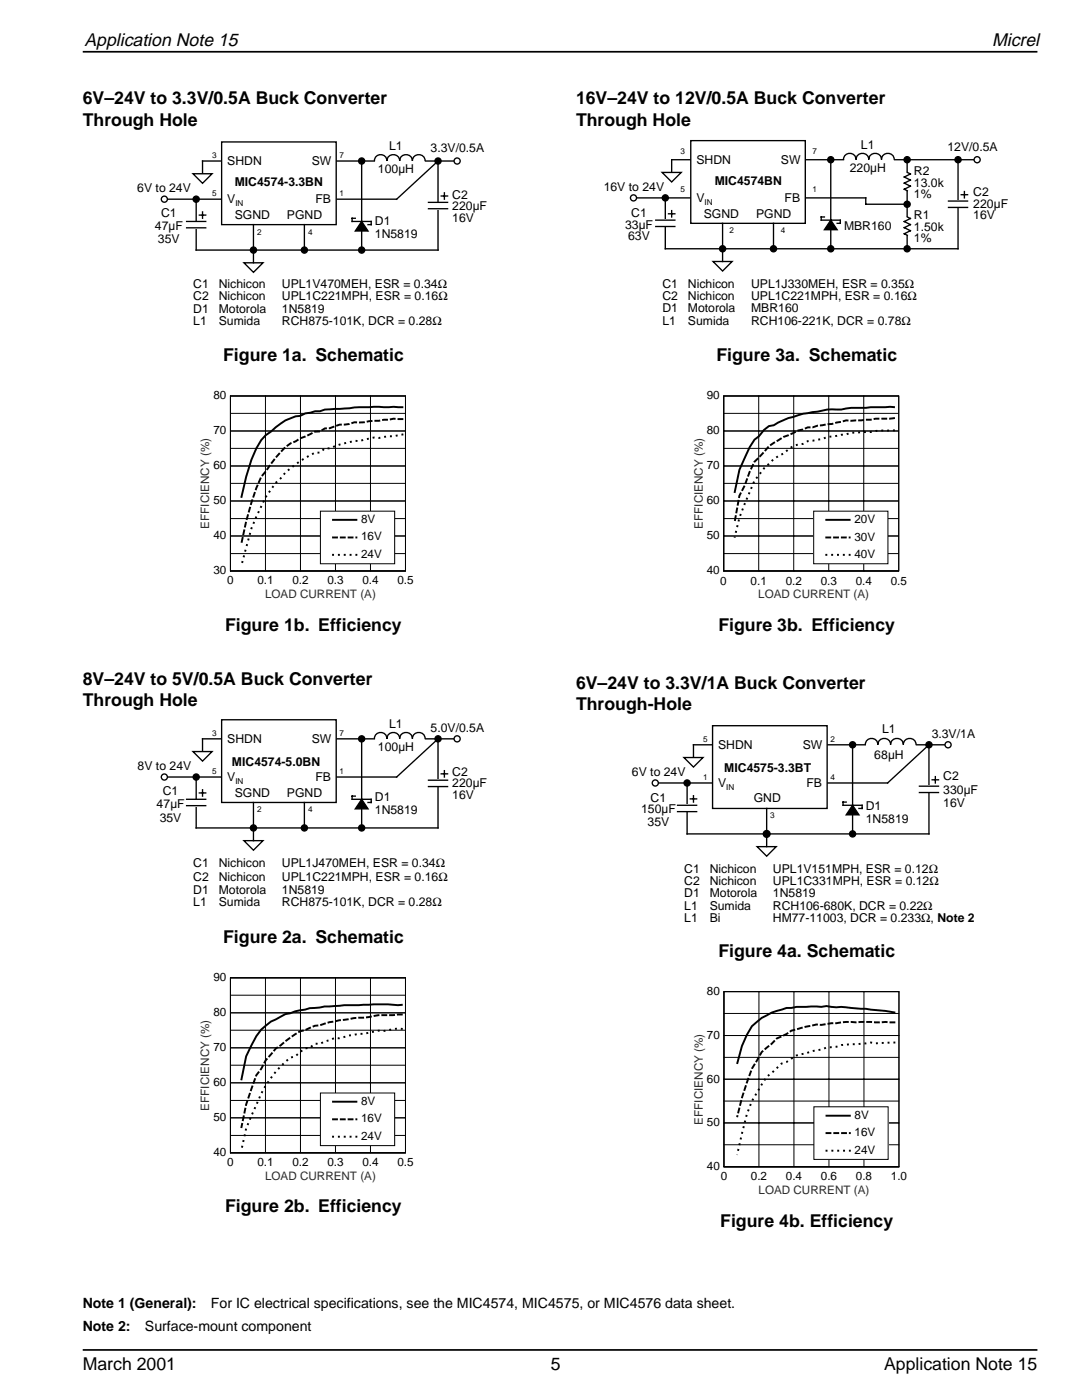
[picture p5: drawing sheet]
<svg xmlns="http://www.w3.org/2000/svg" width="216mm" height="279mm" viewBox="0 0 216 279" stroke-linecap="round" stroke-linejoin="round" font-family="sans-serif">
<path d="M16.5 10.3h190.5M16.5 269.4h190.5" fill="none" stroke="#000" stroke-width=".34"/>
<path d="M32.8 39.8h46.3M40.4 32.1h34.3" fill="none" stroke="#000" stroke-width=".27"/>
<path d="M44.2 28.3h22.9v16.5h-22.9z" fill-rule="evenodd" fill="#fff" stroke="#000" stroke-width=".27"/>
<path d="M72.2 32.1v17.8M84.8 32.1a1.27 1.27 0 0 0-1.2-1.2 1.27 1.27 0 0 0-1.3 1.2 1.27 1.27 0 0 0-1.3-1.2 1.27 1.27 0 0 0-1.2 1.2 1.27 1.27 0 0 0-1.3-1.2 1.27 1.27 0 0 0-1.3 1.2 1.25 1.25 0 0 0-1.2-1.2 1.25 1.25 0 0 0-1.3 1.2M84.9 32.1h6.3M70.9 43.6h-.6v.6h3.8v.6h-.7" fill="none" stroke="#000" stroke-width=".27"/>
<path d="M72.2 44.2l1.2 1.9h-2.5z" fill-rule="evenodd" fill="#000" stroke="#000" stroke-width=".27"/>
<path d="M48.7 52.4h3.8l-1.9 2z" fill-rule="evenodd" fill="#fff" stroke="#000" stroke-width=".27"/>
<path d="M39.1 39.8v10.1M87.4 32.1v17.8" fill="none" stroke="#000" stroke-width=".27"/>
<g fill="#000" stroke="#000" stroke-width=".27">
<circle cx="72.2" cy="32.1" r=".61"/>
<circle cx="87.4" cy="32.1" r=".61"/>
</g>
<path d="M37.2 44.1h3.9v1.4h-3.9z" fill-rule="evenodd" fill="#fff"/>
<path d="M40.4 32.1v2.6M37.2 44.2h3.8M37.2 45.5h3.8M39.1 49.9h48.3M39.8 42.9h1.2M40.4 42.3v1.3" fill="none" stroke="#000" stroke-width=".27"/>
<circle cx="72.2" cy="49.9" r=".61" fill="#000" stroke="#000" stroke-width=".27"/>
<g fill="#fff" stroke="#000" stroke-width=".27">
<path d="M38.5 34.7h3.8l-1.9 1.9z" fill-rule="evenodd"/>
<circle cx="32.8" cy="39.8" r=".61"/>
</g>
<g fill="#000" stroke="#000" stroke-width=".27">
<circle cx="39.1" cy="39.8" r=".61"/>
<circle cx="50.6" cy="49.9" r=".61"/>
<circle cx="60.7" cy="49.9" r=".61"/>
</g>
<path d="M50.6 44.8v7.6M60.7 44.8v5.1" fill="none" stroke="#000" stroke-width=".27"/>
<circle cx="91.2" cy="32.1" r=".61" fill="#fff" stroke="#000" stroke-width=".27"/>
<path d="M87.4 32.1l-8.3 7.7" fill="none" stroke="#000" stroke-width=".27"/>
<path d="M85.4 40.3h4v1.4h-4z" fill-rule="evenodd" fill="#fff"/>
<path d="M88 39.1h1.3M88.7 38.5v1.3M85.5 40.4h3.8M85.5 41.7h3.8" fill="none" stroke="#000" stroke-width=".27"/>
<path d="M46 79h34.9v35h-34.9z" fill-rule="evenodd" fill="#fff"/>
<g fill="none" stroke="#000" stroke-width=".2">
<path d="M45.9 79h35.1M46 79h34.9v35h-34.9zM46 78.9v35.1M53 79v35M60 79v35M66.9 79v35M73.9 79v35M80.9 79v35M45.9 100h35.1M45.9 96.5h35.1M45.9 93h35.1M45.9 89.5h35.1"/>
<path d="M45.9 86h35.1M45.9 82.5h35.1M45.9 114h35.1M45.9 110.5h35.1M45.9 107h35.1M45.9 103.5h35.1"/>
</g>
<path d="M80.5 81.3h-3.9a50.9 50.9 0 0 0-8.8 .3l-3 .1-1 .4h-.9l-2 .4-1 .5a9.2 9.2 0 0 0-5.8 3.1l-1.1 .8a17 17 0 0 0-3.9 8.3l-1 4.1" fill="none" stroke="#000" stroke-width=".39"/>
<path d="M80.5 83.6h-2l-5.8 .7h-2l-1 .3-1.9 .1-2 .8h-1l-1 .6h-.9l-3 1.4-.9 .6a8.2 8.2 0 0 0-4 3.2l-2.9 3.9a57 57 0 0 0-4 13.4" fill="none" stroke="#000" stroke-width=".39" stroke-dasharray="1.2 .4 1.2 .4 1.2 .4" stroke-linecap="butt"/>
<path d="M80.5 86.7l-4.9 .7-1-.1-2.9 .7h-1l-2.9 .7-2 .8h-1l-1 .8h-.9l-3 1.7a17 17 0 0 0-3.9 3.5 17.8 17.8 0 0 0-3.9 5.6l-1.9 4.3-2.1 7.6" fill="none" stroke="#000" stroke-width=".39" stroke-dasharray=".4 .8" stroke-linecap="butt"/>
<path d="M63.9 102h14.9v10.5h-14.9z" fill-rule="evenodd" fill="#fff"/>
<path d="M63.9 102h14.9v10.5h-14.9z" fill="none" stroke="#000" stroke-width=".2"/>
<path d="M66.3 103.7h5" fill="none" stroke="#000" stroke-width=".39"/>
<path d="M66.3 107.3h5" fill="none" stroke="#000" stroke-width=".39" stroke-dasharray="1.2 .4 1.2 .4 1.2 .4" stroke-linecap="butt"/>
<path d="M66.3 110.7h5" fill="none" stroke="#000" stroke-width=".39" stroke-dasharray=".4 .8" stroke-linecap="butt"/>
<path d="M32.8 155.1h46.3M40.4 147.5h34.3" fill="none" stroke="#000" stroke-width=".27"/>
<path d="M44.2 143.6h22.9v16.6h-22.9z" fill-rule="evenodd" fill="#fff" stroke="#000" stroke-width=".27"/>
<path d="M70.9 158.9h-.6v.6h3.8v.7h-.7M72.2 147.5v17.7M84.8 147.4a1.27 1.27 0 0 0-1.2-1.2 1.27 1.27 0 0 0-1.3 1.2 1.27 1.27 0 0 0-1.3-1.2 1.27 1.27 0 0 0-1.2 1.2 1.27 1.27 0 0 0-1.3-1.2 1.27 1.27 0 0 0-1.3 1.3 1.25 1.25 0 0 0-1.2-1.3 1.25 1.25 0 0 0-1.3 1.3M84.9 147.5h6.3" fill="none" stroke="#000" stroke-width=".27"/>
<path d="M72.2 159.5l1.2 1.9h-2.5z" fill-rule="evenodd" fill="#000" stroke="#000" stroke-width=".27"/>
<path d="M48.7 167.8h3.8l-1.9 1.9z" fill-rule="evenodd" fill="#fff" stroke="#000" stroke-width=".27"/>
<path d="M39.1 155.1v10.1M87.4 147.5v17.7" fill="none" stroke="#000" stroke-width=".27"/>
<g fill="#000" stroke="#000" stroke-width=".27">
<circle cx="72.2" cy="147.5" r=".61"/>
<circle cx="87.4" cy="147.5" r=".61"/>
</g>
<path d="M37.2 159.4h3.9v1.5h-3.9z" fill-rule="evenodd" fill="#fff"/>
<path d="M37.2 159.5h3.8M39.8 158.2h1.2M40.4 147.5v2.5M40.4 157.6v1.3M37.2 160.8h3.8M39.1 165.2h48.3" fill="none" stroke="#000" stroke-width=".27"/>
<circle cx="72.2" cy="165.2" r=".61" fill="#000" stroke="#000" stroke-width=".27"/>
<g fill="#fff" stroke="#000" stroke-width=".27">
<path d="M38.5 150h3.8l-1.9 1.9z" fill-rule="evenodd"/>
<circle cx="32.8" cy="155.1" r=".61"/>
</g>
<g fill="#000" stroke="#000" stroke-width=".27">
<circle cx="39.1" cy="155.1" r=".61"/>
<circle cx="50.6" cy="165.2" r=".61"/>
<circle cx="60.7" cy="165.2" r=".61"/>
</g>
<path d="M50.6 160.2v7.6M60.7 160.2v5" fill="none" stroke="#000" stroke-width=".27"/>
<circle cx="91.2" cy="147.5" r=".61" fill="#fff" stroke="#000" stroke-width=".27"/>
<path d="M87.4 147.5l-8.3 7.6" fill="none" stroke="#000" stroke-width=".27"/>
<path d="M85.4 155.6h4v1.5h-4z" fill-rule="evenodd" fill="#fff"/>
<path d="M85.5 155.7h3.8M85.5 157h3.8M88 154.4h1.3M88.7 153.8v1.3" fill="none" stroke="#000" stroke-width=".27"/>
<path d="M46 195.1h34.9v35h-34.9z" fill-rule="evenodd" fill="#fff"/>
<g fill="none" stroke="#000" stroke-width=".2">
<path d="M45.9 198.6h35.1M45.9 195.1h35.1M46 195.1h34.9v35h-34.9zM46 195.1v35.1M53 195.1v35M60 195.1v35M66.9 195.1v35M73.9 195.1v35M80.9 195.1v35M45.9 219.6h35.1M45.9 216.1h35.1M45.9 212.6h35.1"/>
<path d="M45.9 209.1h35.1M45.9 205.6h35.1M45.9 202.1h35.1M45.9 230.1h35.1M45.9 226.6h35.1M45.9 223.1h35.1"/>
</g>
<path d="M80.4 200.5l-1 .1a42.9 42.9 0 0 0-7.8 0h-2.9l-3.9 .3-3 .3-1.9 .4a16.4 16.4 0 0 0-7.8 3.9l-1 1.3-2 4-1 4.8" fill="none" stroke="#000" stroke-width=".39"/>
<path d="M80.4 202.5l-2 .1a24.4 24.4 0 0 0-5.9 .5 46.8 46.8 0 0 0-7.7 1.2l-1 .3-1 .1-2 .9-.9 .2-1 .6-3.9 2.8-2 2.4-.9 1.7-1 1.3-2 5.8-1 4.7" fill="none" stroke="#000" stroke-width=".39" stroke-dasharray="1.2 .4 1.2 .4 1.2 .4" stroke-linecap="butt"/>
<path d="M80.4 205.3a11.1 11.1 0 0 0-3.9 .5l-1-.1-3 .6h-.9l-2 .4-1.9 .5h-1l-1.9 .6-1 .6-1-.1-1 .8-1 .1-1.9 1.7-1 .2a21.8 21.8 0 0 0-6.8 9.4l-2 4.7-1 4.4" fill="none" stroke="#000" stroke-width=".39" stroke-dasharray=".4 .8" stroke-linecap="butt"/>
<path d="M63.9 218.1h14.9v10.5h-14.9z" fill-rule="evenodd" fill="#fff"/>
<path d="M63.9 218.1h14.9v10.5h-14.9z" fill="none" stroke="#000" stroke-width=".2"/>
<path d="M66.3 219.9h5" fill="none" stroke="#000" stroke-width=".39"/>
<path d="M66.3 223.4h5" fill="none" stroke="#000" stroke-width=".39" stroke-dasharray="1.2 .4 1.2 .4 1.2 .4" stroke-linecap="butt"/>
<path d="M66.3 226.9h5" fill="none" stroke="#000" stroke-width=".39" stroke-dasharray=".4 .8" stroke-linecap="butt"/>
<path d="M126.4 39.5h46.4M134 31.9h34.3" fill="none" stroke="#000" stroke-width=".27"/>
<path d="M137.8 28.1h22.9v16.5h-22.9z" fill-rule="evenodd" fill="#fff" stroke="#000" stroke-width=".27"/>
<path d="M165.8 31.9v17.7M178.4 31.9a1.27 1.27 0 0 0-1.2-1.3 1.27 1.27 0 0 0-1.3 1.3 1.27 1.27 0 0 0-1.3-1.3 1.27 1.27 0 0 0-1.2 1.3 1.27 1.27 0 0 0-1.3-1.3 1.27 1.27 0 0 0-1.3 1.3 1.25 1.25 0 0 0-1.2-1.3 1.25 1.25 0 0 0-1.3 1.3M178.5 31.9h16.5M191.2 31.9v17.7M164.5 43.3h-.6v.6h3.8v.7h-.7" fill="none" stroke="#000" stroke-width=".27"/>
<g fill="#000" stroke="#000" stroke-width=".27">
<path d="M165.8 43.9l1.2 1.9h-2.5z" fill-rule="evenodd"/>
<circle cx="191.2" cy="31.9" r=".61"/>
</g>
<path d="M142.3 52.2h3.8l-1.9 1.9z" fill-rule="evenodd" fill="#fff" stroke="#000" stroke-width=".27"/>
<path d="M132.8 39.5v10.1M181 31.9v17.7M181 34.4l.7 .3-1.3 .6 1.3 .6-1.3 .6 1.3 .7-1.3 .6 .6 .3M181 43.3l.7 .3-1.3 .6 1.3 .6-1.3 .6 1.3 .6-1.3 .7 .6 .3" fill="none" stroke="#000" stroke-width=".27"/>
<g fill="#fff" stroke="#fff" stroke-width=".27">
<path d="M180.4 34.6h1.3v3.3h-1.3z" fill-rule="evenodd"/>
<path d="M180.4 43.4h1.3v3.4h-1.3z" fill-rule="evenodd"/>
</g>
<g fill="#000" stroke="#000" stroke-width=".27">
<circle cx="165.8" cy="31.9" r=".61"/>
<circle cx="181" cy="31.9" r=".61"/>
<circle cx="181" cy="40.8" r=".61"/>
</g>
<circle cx="195" cy="31.9" r=".61" fill="#fff" stroke="#000" stroke-width=".27"/>
<path d="M130.8 43.9h3.9v1.4h-3.9z" fill-rule="evenodd" fill="#fff"/>
<path d="M130.9 43.9h3.8M130.9 45.2h3.8M133.4 42.7h1.3M134 42v1.3" fill="none" stroke="#000" stroke-width=".27"/>
<path d="M189.2 40.1h3.9v1.4h-3.9z" fill-rule="evenodd" fill="#fff"/>
<path d="M134 31.9v2.5M172.8 39.5v1.3h8.2M191.8 38.9h1.3M192.4 38.2v1.3M132.8 49.6h58.4M189.3 40.1h3.8M189.3 41.4h3.8" fill="none" stroke="#000" stroke-width=".27"/>
<g fill="#000" stroke="#000" stroke-width=".27">
<circle cx="165.8" cy="49.6" r=".61"/>
<circle cx="181" cy="49.6" r=".61"/>
</g>
<g fill="#fff" stroke="#000" stroke-width=".27">
<path d="M132.1 34.4h3.8l-1.9 1.9z" fill-rule="evenodd"/>
<circle cx="126.4" cy="39.5" r=".61"/>
</g>
<g fill="#000" stroke="#000" stroke-width=".27">
<circle cx="132.8" cy="39.5" r=".61"/>
<circle cx="144.2" cy="49.6" r=".61"/>
<circle cx="154.3" cy="49.6" r=".61"/>
</g>
<path d="M144.2 44.6v7.6M154.3 44.6v5" fill="none" stroke="#000" stroke-width=".27"/>
<path d="M144.4 79h34.9v35h-34.9z" fill-rule="evenodd" fill="#fff"/>
<g fill="none" stroke="#000" stroke-width=".2">
<path d="M144.4 79h35M144.4 79h34.9v35h-34.9zM144.4 78.9v35.1M151.4 79v35M158.4 79v35M165.4 79v35M172.3 79v35M179.3 79v35M144.4 100h35M144.4 96.5h35M144.4 93h35M144.4 89.5h35"/>
<path d="M144.4 86h35M144.4 82.5h35M144.3 114h35.1M144.4 110.5h35M144.4 107h35M144.4 103.5h35"/>
</g>
<path d="M178.6 81.3l-8.7 .1a10.2 10.2 0 0 1-3.9 .3 39.6 39.6 0 0 0-9.7 2.2l-1.9 1-1 .1-.9 .8-1.1 1.3-.9 .6-.9 1.6-2.1 4.5-.9 4.6" fill="none" stroke="#000" stroke-width=".39"/>
<path d="M178.6 83.4l-3.9 .2-2.9 .3h-3l-2.8 .7-2.9 .4-1 .3h-.9l-1 .4-1 .2-.9 .5a14.8 14.8 0 0 0-4.9 2.7l-2.9 3-.9 2.1-1 2.7-1.1 2-.9 5.4" fill="none" stroke="#000" stroke-width=".39" stroke-dasharray="1.2 .4 1.2 .4 1.2 .4" stroke-linecap="butt"/>
<path d="M178.6 85.9a17.4 17.4 0 0 0-4.9 .3l-3.8 .1-1.1 .4-3.7 .5-1 .4-2.9 .4-1 .6-1.9 .4a15.9 15.9 0 0 1-3.9 2.6 19.7 19.7 0 0 0-3.9 4.3l-3 7.4-.9 4" fill="none" stroke="#000" stroke-width=".39" stroke-dasharray=".4 .8" stroke-linecap="butt"/>
<path d="M162.4 102h14.8v10.5h-14.8z" fill-rule="evenodd" fill="#fff"/>
<path d="M162.4 102h14.8v10.5h-14.8z" fill="none" stroke="#000" stroke-width=".2"/>
<path d="M164.7 103.7h5" fill="none" stroke="#000" stroke-width=".39"/>
<path d="M164.7 107.3h5" fill="none" stroke="#000" stroke-width=".39" stroke-dasharray="1.2 .4 1.2 .4 1.2 .4" stroke-linecap="butt"/>
<path d="M164.7 110.7h5" fill="none" stroke="#000" stroke-width=".39" stroke-dasharray=".4 .8" stroke-linecap="butt"/>
<path d="M130.8 156.3h46.3M138.4 148.6h34.3" fill="none" stroke="#000" stroke-width=".27"/>
<path d="M142.2 144.8h22.8v16.5h-22.8z" fill-rule="evenodd" fill="#fff" stroke="#000" stroke-width=".27"/>
<path d="M170.1 148.6v17.8M172.7 148.6a1.25 1.25 0 0 1 1.2-1.2 1.25 1.25 0 0 1 1.3 1.2M175.2 148.6a1.27 1.27 0 0 1 1.2-1.2 1.27 1.27 0 0 1 1.3 1.2 1.27 1.27 0 0 1 1.3-1.2 1.27 1.27 0 0 1 1.2 1.2 1.27 1.27 0 0 1 1.3-1.2 1.27 1.27 0 0 1 1.3 1.2M182.9 148.6h6.3M168.9 160.1h-.7v.6h3.8v.6h-.6" fill="none" stroke="#000" stroke-width=".27"/>
<path d="M170.1 160.7l1.3 1.9h-2.5z" fill-rule="evenodd" fill="#000" stroke="#000" stroke-width=".27"/>
<path d="M151.1 169h3.8l-1.9 1.9z" fill-rule="evenodd" fill="#fff" stroke="#000" stroke-width=".27"/>
<path d="M137.1 156.3v10.1M185.4 148.6v17.8" fill="none" stroke="#000" stroke-width=".27"/>
<g fill="#000" stroke="#000" stroke-width=".27">
<circle cx="170.1" cy="148.6" r=".61"/>
<circle cx="185.4" cy="148.6" r=".61"/>
</g>
<path d="M135.1 160.6h4v1.5h-4z" fill-rule="evenodd" fill="#fff"/>
<path d="M137.7 159.4h1.3M138.4 148.6v2.6M138.4 158.8v1.3M135.2 160.7h3.8M135.2 162h3.8M137.1 166.4h48.3" fill="none" stroke="#000" stroke-width=".27"/>
<circle cx="170.1" cy="166.4" r=".61" fill="#000" stroke="#000" stroke-width=".27"/>
<g fill="#fff" stroke="#000" stroke-width=".27">
<path d="M136.5 151.2h3.8l-1.9 1.9z" fill-rule="evenodd"/>
<circle cx="130.8" cy="156.3" r=".61"/>
</g>
<circle cx="137.1" cy="156.3" r=".61" fill="#000" stroke="#000" stroke-width=".27"/>
<path d="M153 161.3v7.7" fill="none" stroke="#000" stroke-width=".27"/>
<circle cx="189.2" cy="148.6" r=".61" fill="#fff" stroke="#000" stroke-width=".27"/>
<path d="M185.4 148.6l-8.3 7.7" fill="none" stroke="#000" stroke-width=".27"/>
<path d="M183.4 156.8h3.9v1.5h-3.9z" fill-rule="evenodd" fill="#fff"/>
<path d="M183.5 156.9h3.8M183.5 158.2h3.8M186 155.6h1.3M186.6 155v1.3" fill="none" stroke="#000" stroke-width=".27"/>
<circle cx="153" cy="166.4" r=".68" fill="#000" stroke="#000" stroke-width=".27"/>
<path d="M144.5 197.9h34.9v35h-34.9z" fill-rule="evenodd" fill="#fff"/>
<g fill="none" stroke="#000" stroke-width=".2">
<path d="M144.4 197.9h35M144.5 197.9h34.9v35h-34.9zM144.5 197.9v35M151.4 197.9v35M158.4 197.9v35M165.4 197.9v35M172.4 197.9v35M179.4 197.9v35M144.4 219.7h35M144.4 215.4h35M144.4 211h35M144.4 206.7h35"/>
<path d="M144.4 202.3h35M144.4 232.9h35M144.4 228.5h35M144.4 224.1h35"/>
</g>
<path d="M178.7 202.1l-5.9-.8-4.9-.4-1 .1-2-.2-1 .1h-5l-1 .3h-1l-.9 .3a13.1 13.1 0 0 0-6 3.3l-1 1.7-.9 2.2-1 3.6" fill="none" stroke="#000" stroke-width=".39"/>
<path d="M178.7 204h-7.9a27.5 27.5 0 0 0-6.9 .5h-1l-5 1.2-1 .7-1.9 .9-1 1-2 1.7-2 3.3-1.9 5.8-1 3.9" fill="none" stroke="#000" stroke-width=".39" stroke-dasharray="1.2 .4 1.2 .4 1.2 .4" stroke-linecap="butt"/>
<path d="M178.7 208.1l-4 .1-1-.1-5.8 .5-1 .3-2 .2-1 .4-2 .3-1 .4a6 6 0 0 0-4 1.8l-.9 .2-2 2-1 .7a25.1 25.1 0 0 0-4.9 11.3l-1 4.3" fill="none" stroke="#000" stroke-width=".39" stroke-dasharray=".4 .8" stroke-linecap="butt"/>
<path d="M162.4 220.9h14.8v10.5h-14.8z" fill-rule="evenodd" fill="#fff"/>
<path d="M162.4 220.9h14.8v10.5h-14.8z" fill="none" stroke="#000" stroke-width=".2"/>
<path d="M164.7 222.7h5.1" fill="none" stroke="#000" stroke-width=".39"/>
<path d="M164.7 226.1h5.1" fill="none" stroke="#000" stroke-width=".39" stroke-dasharray="1.2 .4 1.2 .4 1.2 .4" stroke-linecap="butt"/>
<path d="M164.7 229.6h5.1" fill="none" stroke="#000" stroke-width=".39" stroke-dasharray=".4 .8" stroke-linecap="butt"/>
<g font-size="3.6">
<text x="16.8" y="9.2">Application Note 15</text>
<text x="198" y="9.2">Micrel</text>
</g>
<g font-size="3.5">
<text x="16.5" y="20.8">6V–24V to 3.3V/0.5A Buck Converter</text>
<text x="114.9" y="20.8">16V–24V to 12V/0.5A Buck Converter</text>
<text x="16.5" y="25.1">Through Hole</text>
<text x="114.9" y="25.1">Through Hole</text>
<text x="44.5" y="72">Figure 1a. Schematic</text>
<text x="143" y="72">Figure 3a. Schematic</text>
<text x="44.9" y="125.9">Figure 1b. Efficiency</text>
<text x="143.3" y="125.9">Figure 3b. Efficiency</text>
<text x="16.5" y="136.7">8V–24V to 5V/0.5A Buck Converter</text>
<text x="114.9" y="137.5">6V–24V to 3.3V/1A Buck Converter</text>
<text x="16.5" y="140.9">Through Hole</text>
<text x="114.9" y="141.8">Through-Hole</text>
<text x="44.5" y="188.1">Figure 2a. Schematic</text>
<text x="143.3" y="191">Figure 4a. Schematic</text>
<text x="44.9" y="242">Figure 2b. Efficiency</text>
<text x="143.7" y="244.8">Figure 4b. Efficiency</text>
<text x="16.5" y="273.3">March 2001</text>
<text x="109.9" y="273.3">5</text>
<text x="176.4" y="273.3">Application Note 15</text>
</g>
<g font-size="2.8">
<text x="16.5" y="261.1">Note 1 (General):</text>
<text x="42.1" y="261.1">For IC electrical specifications, see the MIC4574, MIC4575, or MIC4576 data sheet.</text>
<text x="16.5" y="265.6">Note 2:</text>
<text x="28.9" y="265.6">Surface-mount component</text>
</g>
<g font-size="2.4">
<text x="77.7" y="29.9">L1</text>
<text x="171.8" y="29.7">L1</text>
<text x="45.3" y="32.9">SHDN</text>
<text x="62.2" y="32.9">SW</text>
<text x="75.4" y="34.5">100µH</text>
<text x="85.9" y="30.4">3.3V/0.5A</text>
<text x="139" y="32.7">SHDN</text>
<text x="155.8" y="32.7">SW</text>
<text x="169.6" y="34.3">220µH</text>
<text x="182.4" y="35">R2</text>
<text x="189.1" y="30.2">12V/0.5A</text>
<text x="27.4" y="38.3">6V to 24V</text>
<text x="45.3" y="40.6">V</text>
<text x="46.8" y="37.2">MIC4574-3.3BN</text>
<text x="63" y="40.6">FB</text>
<text x="90.2" y="39.7">C2</text>
<text x="120.5" y="38.1">16V to 24V</text>
<text x="139" y="40.3">V</text>
<text x="142.6" y="36.9">MIC4574BN</text>
<text x="156.6" y="40.3">FB</text>
<text x="182.4" y="37.3">13.0k</text>
<text x="182.4" y="39.6">1%</text>
<text x="194.2" y="39.2">C2</text>
<text x="194.2" y="41.5">220µF</text>
<text x="30.9" y="45.9">47µF</text>
<text x="32.1" y="43.3">C1</text>
<text x="46.8" y="43.8">SGND</text>
<text x="57.3" y="43.8">PGND</text>
<text x="74.8" y="44.9">D1</text>
<text x="74.8" y="47.6">1N5819</text>
<text x="90.2" y="42">220µF</text>
<text x="90.2" y="44.3">16V</text>
<text x="124.7" y="45.6">33µF</text>
<text x="125.3" y="47.9">63V</text>
<text x="125.9" y="43.3">C1</text>
<text x="140.4" y="43.5">SGND</text>
<text x="150.9" y="43.5">PGND</text>
<text x="168.4" y="45.8">MBR160</text>
<text x="182.4" y="43.8">R1</text>
<text x="182.4" y="46.1">1.50k</text>
<text x="194.2" y="43.8">16V</text>
<text x="31.5" y="48.5">35V</text>
<text x="182.4" y="48.4">1%</text>
<text x="38.6" y="57.5">C1</text>
<text x="38.6" y="59.8">C2</text>
<text x="43.6" y="57.5">Nichicon</text>
<text x="43.6" y="59.8">Nichicon</text>
<text x="56.2" y="57.5">UPL1V470MEH, ESR = 0.34Ω</text>
<text x="56.2" y="59.8">UPL1C221MPH, ESR = 0.16Ω</text>
<text x="132.2" y="57.5">C1</text>
<text x="132.2" y="59.9">C2</text>
<text x="137.3" y="57.5">Nichicon</text>
<text x="137.3" y="59.9">Nichicon</text>
<text x="149.9" y="57.5">UPL1J330MEH, ESR = 0.35Ω</text>
<text x="149.9" y="59.9">UPL1C221MPH, ESR = 0.16Ω</text>
<text x="38.6" y="62.4">D1</text>
<text x="38.6" y="64.8">L1</text>
<text x="43.7" y="64.8">Sumida</text>
<text x="43.7" y="62.4">Motorola</text>
<text x="56.3" y="64.8">RCH875-101K, DCR = 0.28Ω</text>
<text x="56.3" y="62.4">1N5819</text>
<text x="132.2" y="62.3">D1</text>
<text x="132.2" y="64.8">L1</text>
<text x="137.3" y="64.8">Sumida</text>
<text x="137.3" y="62.3">Motorola</text>
<text x="149.9" y="64.8">RCH106-221K, DCR = 0.78Ω</text>
<text x="149.9" y="62.3">MBR160</text>
<text x="45.3" y="148.2">SHDN</text>
<text x="62.2" y="148.2">SW</text>
<text x="75.4" y="149.9">100µH</text>
<text x="77.7" y="145.3">L1</text>
<text x="85.9" y="146">5.0V/0.5A</text>
<text x="143.3" y="149.4">SHDN</text>
<text x="160.2" y="149.4">SW</text>
<text x="176" y="146.3">L1</text>
<text x="185.9" y="147.2">3.3V/1A</text>
<text x="27.5" y="153.7">8V to 24V</text>
<text x="45.3" y="155.9">V</text>
<text x="46.3" y="152.8">MIC4574-5.0BN</text>
<text x="63" y="155.9">FB</text>
<text x="90.2" y="154.8">C2</text>
<text x="126.1" y="154.9">6V to 24V</text>
<text x="144.5" y="154">MIC4575-3.3BT</text>
<text x="174.5" y="151.5">68µH</text>
<text x="188.2" y="155.7">C2</text>
<text x="31.3" y="161.3">47µF</text>
<text x="32.5" y="158.6">C1</text>
<text x="46.8" y="159.1">SGND</text>
<text x="57.3" y="159.1">PGND</text>
<text x="74.8" y="159.8">D1</text>
<text x="90.2" y="157.1">220µF</text>
<text x="90.2" y="159.4">16V</text>
<text x="129.8" y="160">C1</text>
<text x="143.3" y="157.1">V</text>
<text x="150.4" y="160.1">GND</text>
<text x="160.9" y="157.1">FB</text>
<text x="172.8" y="161.6">D1</text>
<text x="188.2" y="158.4">330µF</text>
<text x="188.2" y="161.1">16V</text>
<text x="31.9" y="164">35V</text>
<text x="74.8" y="162.4">1N5819</text>
<text x="127.9" y="162.3">150µF</text>
<text x="129.2" y="164.9">35V</text>
<text x="172.8" y="164.2">1N5819</text>
<text x="38.6" y="173.1">C1</text>
<text x="43.6" y="173.1">Nichicon</text>
<text x="56.2" y="173.1">UPL1J470MEH, ESR = 0.34Ω</text>
<text x="38.6" y="175.7">C2</text>
<text x="38.6" y="178.5">D1</text>
<text x="43.6" y="175.7">Nichicon</text>
<text x="43.7" y="178.5">Motorola</text>
<text x="56.2" y="175.7">UPL1C221MPH, ESR = 0.16Ω</text>
<text x="56.3" y="178.5">1N5819</text>
<text x="136.5" y="174.3">C1</text>
<text x="136.5" y="176.7">C2</text>
<text x="136.5" y="179.1">D1</text>
<text x="141.6" y="174.3">Nichicon</text>
<text x="141.6" y="176.7">Nichicon</text>
<text x="141.6" y="179.1">Motorola</text>
<text x="154.2" y="174.3">UPL1V151MPH, ESR = 0.12Ω</text>
<text x="154.2" y="176.7">UPL1C331MPH, ESR = 0.12Ω</text>
<text x="154.2" y="179.1">1N5819</text>
<text x="38.6" y="180.9">L1</text>
<text x="43.7" y="180.9">Sumida</text>
<text x="56.3" y="180.9">RCH875-101K, DCR = 0.28Ω</text>
<text x="136.5" y="181.6">L1</text>
<text x="136.5" y="183.9">L1</text>
<text x="141.6" y="181.6">Sumida</text>
<text x="141.6" y="183.9">Bi</text>
<text x="154.2" y="183.9">HM77-11003, DCR = 0.233Ω, Note 2</text>
<text x="154.2" y="181.6">RCH106-680K, DCR = 0.22Ω</text>
</g>
<g font-size="2.3">
<text x="42.6" y="79.6">80</text>
<text x="141" y="79.7">90</text>
<text x="42.6" y="86.6">70</text>
<text x="141" y="86.7">80</text>
<text x="42.6" y="93.6">60</text>
<text x="141" y="93.7">70</text>
<text x="42.6" y="100.6">50</text>
<text x="141" y="100.7">60</text>
<text x="42.6" y="107.6">40</text>
<text x="72.1" y="104.3">8V</text>
<text x="72.1" y="107.9">16V</text>
<text x="141" y="107.6">50</text>
<text x="170.5" y="104.4">20V</text>
<text x="170.5" y="107.9">30V</text>
<text x="72.1" y="111.3">24V</text>
<text x="170.5" y="111.4">40V</text>
<text x="42.6" y="114.5">30</text>
<text x="45.3" y="116.6">0</text>
<text x="51.4" y="116.6">0.1</text>
<text x="58.3" y="116.6">0.2</text>
<text x="65.3" y="116.6">0.3</text>
<text x="72.3" y="116.6">0.4</text>
<text x="79.3" y="116.6">0.5</text>
<text x="141" y="114.6">40</text>
<text x="143.7" y="116.7">0</text>
<text x="149.8" y="116.7">0.1</text>
<text x="156.8" y="116.7">0.2</text>
<text x="163.8" y="116.7">0.3</text>
<text x="170.7" y="116.7">0.4</text>
<text x="177.7" y="116.7">0.5</text>
<text x="42.6" y="195.7">90</text>
<text x="42.6" y="202.7">80</text>
<text x="141.1" y="198.6">80</text>
<text x="42.6" y="209.7">70</text>
<text x="141.1" y="207.3">70</text>
<text x="42.6" y="216.7">60</text>
<text x="72.1" y="220.5">8V</text>
<text x="141.1" y="216.1">60</text>
<text x="42.6" y="223.7">50</text>
<text x="72.1" y="224">16V</text>
<text x="72.1" y="227.4">24V</text>
<text x="141.1" y="224.8">50</text>
<text x="170.5" y="223.3">8V</text>
<text x="170.5" y="226.8">16V</text>
<text x="42.6" y="230.7">40</text>
<text x="45.3" y="232.8">0</text>
<text x="51.4" y="232.8">0.1</text>
<text x="58.3" y="232.8">0.2</text>
<text x="65.3" y="232.8">0.3</text>
<text x="72.3" y="232.8">0.4</text>
<text x="79.3" y="232.8">0.5</text>
<text x="141.1" y="233.5">40</text>
<text x="170.5" y="230.3">24V</text>
<text x="143.8" y="235.6">0</text>
<text x="149.8" y="235.6">0.2</text>
<text x="156.8" y="235.6">0.4</text>
<text x="163.8" y="235.6">0.6</text>
<text x="170.8" y="235.6">0.8</text>
<text x="177.8" y="235.6">1.0</text>
</g>
<g font-size="2.3" fill="#352632">
<text x="41.7" y="105.5" transform="rotate(-90 41.7 105.5)">EFFICIENCY (%)</text>
<text x="140.2" y="105.5" transform="rotate(-90 140.2 105.5)">EFFICIENCY (%)</text>
<text x="52.9" y="119.3">LOAD CURRENT (A)</text>
<text x="151.3" y="119.4">LOAD CURRENT (A)</text>
<text x="41.7" y="221.6" transform="rotate(-90 41.7 221.6)">EFFICIENCY (%)</text>
<text x="140.3" y="224.4" transform="rotate(-90 140.3 224.4)">EFFICIENCY (%)</text>
<text x="52.9" y="235.5">LOAD CURRENT (A)</text>
<text x="151.4" y="238.3">LOAD CURRENT (A)</text>
</g>
<g font-size="1.6">
<text x="42.4" y="31.6">3</text>
<text x="67.8" y="31.6">7</text>
<text x="135.8" y="30.6">3</text>
<text x="162.1" y="30.6">7</text>
<text x="42.4" y="39.2">5</text>
<text x="47" y="41.1">IN</text>
<text x="67.8" y="39.2">1</text>
<text x="135.8" y="38.3">5</text>
<text x="140.6" y="40.9">IN</text>
<text x="162.1" y="38.3">1</text>
<text x="51.3" y="46.8">2</text>
<text x="61.5" y="46.8">4</text>
<text x="145.6" y="46.6">2</text>
<text x="155.8" y="46.6">4</text>
<text x="42.4" y="146.9">3</text>
<text x="67.8" y="146.9">7</text>
<text x="140.3" y="148.1">5</text>
<text x="165.7" y="148.1">2</text>
<text x="42.4" y="154.5">5</text>
<text x="67.8" y="154.5">1</text>
<text x="140.3" y="155.7">1</text>
<text x="165.7" y="155.7">4</text>
<text x="47" y="156.4">IN</text>
<text x="144.9" y="157.6">IN</text>
<text x="51.3" y="162.1">2</text>
<text x="61.5" y="162.1">4</text>
<text x="153.7" y="163.3">3</text>
</g>
</svg>
